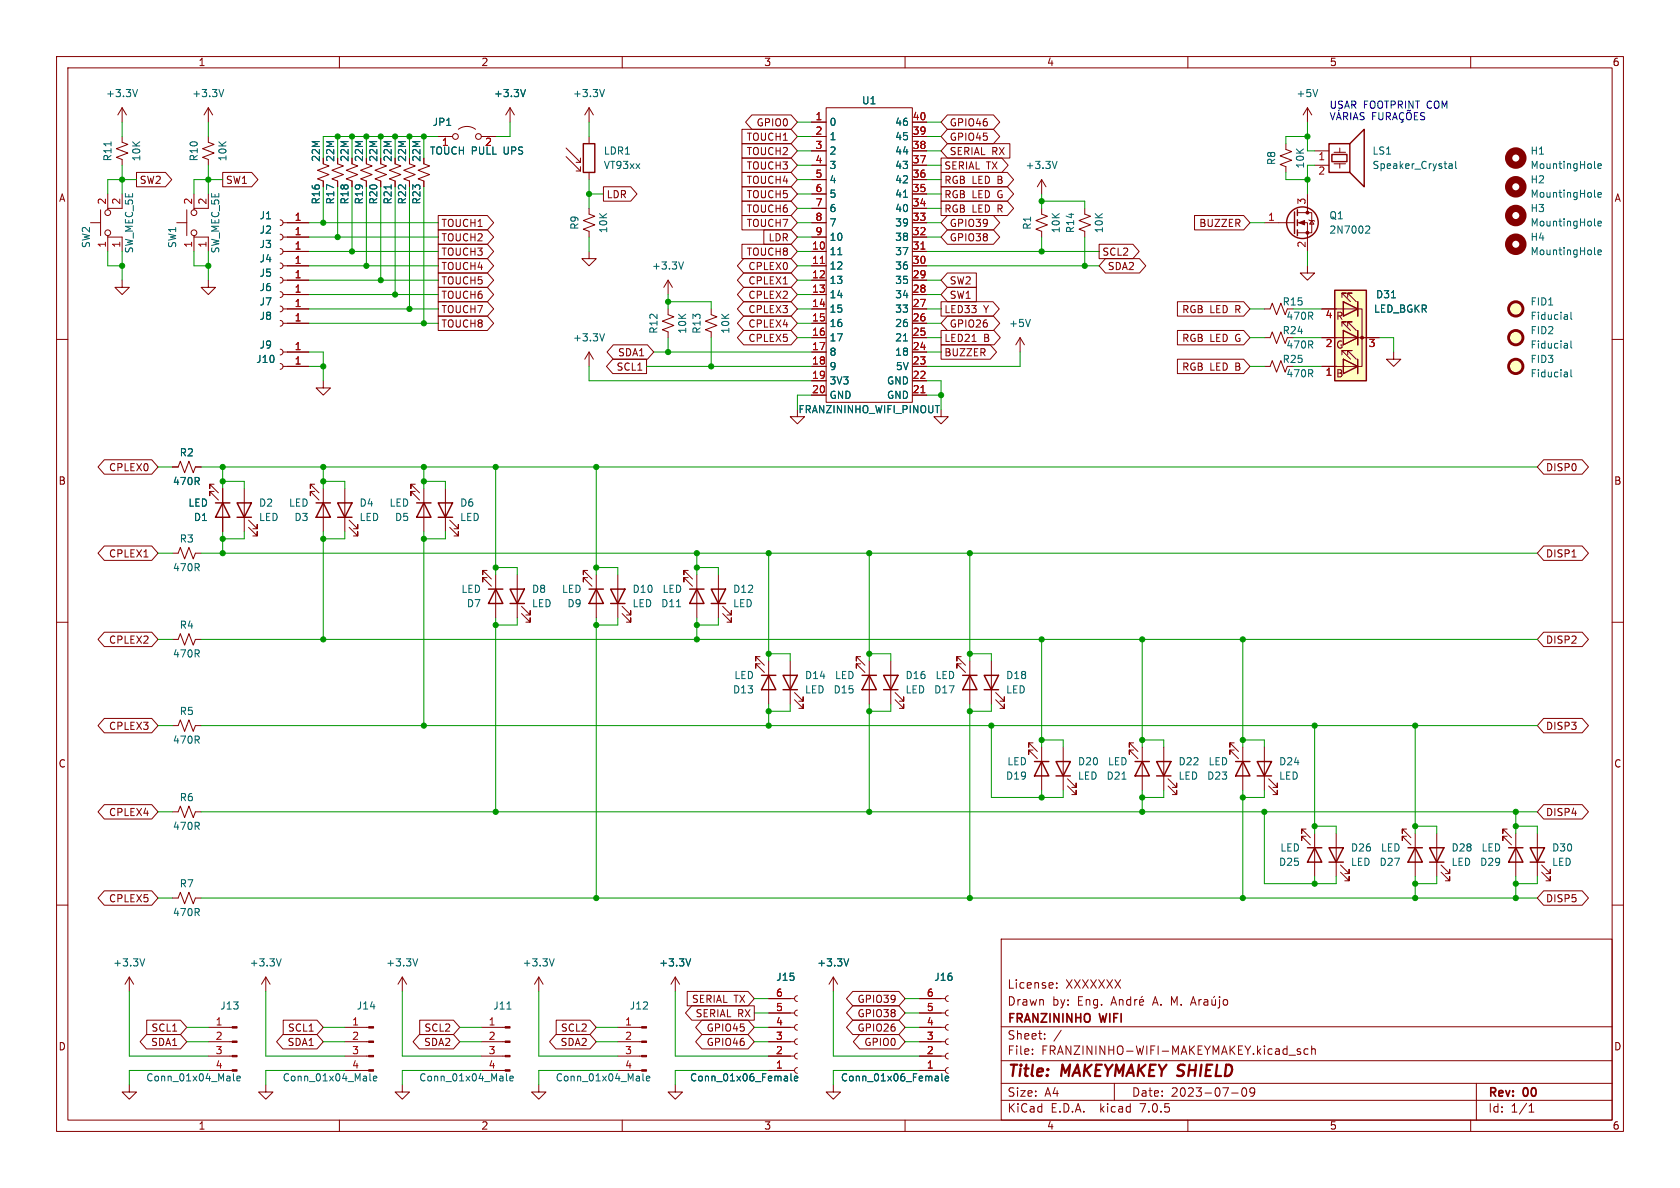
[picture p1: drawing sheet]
<svg xmlns="http://www.w3.org/2000/svg" width="297mm" height="210mm" viewBox="0 0 297 210" stroke-linecap="round" stroke-linejoin="round" font-family="sans-serif">
<g fill="none" stroke="#840000" stroke-width=".18">
<path d="M10 10h277v190h-277zM12 12h273v186h-273zM21.6 19.1l-.8 1.2M21.6 19.1v2.5M21.6 19.1l.8 1.2M36.8 19.1v2.5M36.8 19.1l-.7 1.2M36.8 19.1l.8 1.2M60 10v2M90.2 19.1l-.8 1.2M90.2 19.1v2.5M90.2 19.1l.7 1.2"/>
<path d="M104.1 19.1v2.5M104.1 19.1l-.7 1.2M104.1 19.1l.8 1.2M110 10v2M146 19.1h15.3v52h-15.3zM160 10v2M210 10v2M231.1 19.1l-.7 1.2M231.1 19.1v2.5M231.1 19.1l.8 1.2M260 10v2M16 39.4h1.8"/>
<path d="M17.8 37.1v4.6M19 34.3v2.5M21.6 24.1v1l1 .4-2 .8 2 .8-2 .7 1 .4v1M21.6 34.3v2.5h-2.6v.3M24.1 30.5h5.2l1.1 1.3-1.1 1.2h-5.2zM31.2 39.4h1.8M33 37.1v4.6M34.3 34.3v2.5M36.8 34.3v2.5h-2.5v.3M36.8 24.1v1l1 .4-2 .8 2 .8-2 .7 1 .4v1M39.4 30.5h5.1l1.1 1.3-1.1 1.2h-5.1zM49.5 38.9l.4 .1 .1 .4-.1 .3-.4 .2"/>
<path d="M50 39.4h4.6M57.1 29l1.1 .3-2.1 .8 2.1 .8-2.1 .7 1 .4v1M59.7 29l1 .3-2 .8 2 .8-2 .7 1 .4v1M62.2 29l1 .3-2 .8 2 .8-2 .7 1 .4v1M64.8 29l1 .3-2 .8 2 .8-2 .7 1 .4v1M67.3 29l1 .3-2 .8 2 .8-2 .7 1 .4v1M69.8 29l1.1 .3-2.1 .8 2.1 .8-2.1 .7 1 .4v1M72.4 29l1 .3-2 .8 2 .8-2 .7 1 .4v1M74.9 29l1 .3-2 .8 2 .8-2 .7 1 .4v1M77.5 38.1h8.7l1.1 1.3-1.1 1.2h-8.7zM77.5 24.1h2.5M81 22.9a2.54 2.54 0 0 1 3.1 0"/>
<path d="M85.1 24.1h2.5M100.1 27.7l2.5 2.5M100.1 26.2l2.5 2.5M101.9 30.2h.7M101.9 28.7h.7M102.6 27.9v.8M102.6 29.5v.7M104.1 36.8v1l1.1 .4-2.1 .8 2.1 .8-2.1 .7 1 .4v1M104.1 24.1v1.3M104.1 30.5v1.3M106.7 33h4.8l1.1 1.3-1.1 1.3h-4.8zM131.2 35.6h8.7l1.1 1.2-1.1 1.3h-8.7z"/>
<path d="M131.2 38.1h8.7l1.1 1.3-1.1 1.2h-8.7zM131.2 33h8.7l1.1 1.3-1.1 1.3h-8.7zM131.2 30.5h8.7l1.1 1.3-1.1 1.2h-8.7zM131.2 22.9h8.7l1.1 1.2-1.1 1.3h-8.7zM131.2 27.9h8.7l1.1 1.3-1.1 1.3h-8.7zM131.2 25.4h8.7l1.1 1.3-1.1 1.2h-8.7zM132.9 20.3h7l1.1 1.3-1.1 1.3h-7l-1.1-1.3zM143.5 39.4h2.5M143.5 26.7h2.5M143.5 29.2h2.5M143.5 24.1h2.5M143.5 21.6h2.5"/>
<path d="M143.5 36.8h2.5M143.5 34.3h2.5M143.5 31.8h2.5M161.3 39.4h2.5M161.3 26.7h2.5M161.3 29.2h2.5M161.3 24.1h2.5M161.3 21.6h2.5M161.3 36.8h2.5M161.3 34.3h2.5M161.3 31.8h2.5M166.4 27.9h10.7l1.1 1.3-1.1 1.3h-10.7z"/>
<path d="M166.4 30.5h11.7l1.1 1.3-1.1 1.2h-11.7zM166.4 33h11.7l1.1 1.3-1.1 1.3h-11.7zM166.4 35.6h11.7l1.1 1.2-1.1 1.3h-11.7zM167.5 38.1h8.1l1.1 1.3-1.1 1.2h-8.1l-1.1-1.2zM167.5 20.3h8.1l1.1 1.3-1.1 1.3h-8.1l-1.1-1.3zM167.5 22.9h8.1l1.1 1.2-1.1 1.3h-8.1l-1.1-1.3zM167.5 25.4h11v2.5h-11l-1.1-1.2zM184.1 36.8v1l1.1 .4-2.1 .8 2.1 .8-2.1 .7 1 .4v1M184.1 31.8v2.5M184.1 31.8l-.7 1.2M184.1 31.8l.8 1.2M191.8 36.8v1l1 .4-2 .8 2 .8-2 .7 1 .4v1"/>
<path d="M211.2 38.1h8.7l1.1 1.3-1.1 1.2h-8.7zM223.5 39.4h5.4M227.3 25.4v1l1 .4-2 .8 2 .7-2 .8 1 .4v1M229.4 39.4h1.7v5.1M229.4 37.6h2.5v3.5h-2.5M231.1 34.3v3.3M231.4 38.9l.1 .1h.8l.1 .1M231.9 39l.4 .6h-.8zM232.4 26.7h2.5M232.4 29.2h2.5M235.8 29h2.1M235.8 26.9h2.1"/>
<path d="M236.9 26.2v.7M236.9 29v.7M10 60h2M19 41.7v.2h2.6v2.6M19 41.9v2.6M21.6 49.5v1.3h1.3l-1.3 1.3-1.3-1.3h1.3M34.3 41.7v.2h2.5v2.6M34.3 41.9v2.6M36.8 49.5v1.3h1.3l-1.3 1.3-1.2-1.3h1.2M49.5 43.9l.4 .2 .1 .4-.1 .3-.4 .2M49.5 56.6l.4 .2 .1 .4-.1 .3-.4 .2M49.5 46.5l.4 .1 .1 .4-.1 .4-.4 .1"/>
<path d="M49.5 49l.4 .2 .1 .3-.1 .4-.4 .1M49.5 41.4l.4 .2 .1 .3-.1 .4-.4 .1M49.5 54.1l.4 .2 .1 .3-.1 .4-.4 .1M49.5 51.6l.4 .1 .1 .4-.1 .3-.4 .2M50 44.5h4.6M50 57.2h4.6M50 47h4.6M50 49.5h4.6M50 54.6h4.6M50 52.1h4.6M50 41.9h4.6M77.5 43.2h8.7l1.1 1.3-1.1 1.2h-8.7z"/>
<path d="M77.5 50.8h8.7l1.1 1.3-1.1 1.2h-8.7zM77.5 55.9h8.7l1.1 1.3-1.1 1.2h-8.7zM77.5 45.7h8.7l1.1 1.3-1.1 1.3h-8.7zM77.5 53.3h8.7l1.1 1.3-1.1 1.3h-8.7zM77.5 48.3h8.7l1.1 1.2-1.1 1.3h-8.7zM77.5 40.6h8.7l1.1 1.3-1.1 1.3h-8.7zM104.1 44.5v1.2h1.3l-1.3 1.3-1.2-1.3h1.2M118.1 54.6v1l1 .4-2 .8 2 .7-2 .8 1 .4v1M118.1 49.5v2.6M118.1 49.5l-.8 1.3M118.1 49.5l.8 1.3M125.7 54.6v1l1 .4-2 .8 2 .7-2 .8 1 .4v1"/>
<path d="M131.2 43.2h8.7l1.1 1.3-1.1 1.2h-8.7zM131.5 58.4h8.4l1.1 1.3-1.1 1.3h-8.4l-1.1-1.3zM131.5 55.9h8.4l1.1 1.3-1.1 1.2h-8.4l-1.1-1.2zM131.5 50.8h8.4l1.1 1.3-1.1 1.2h-8.4l-1.1-1.2zM131.5 48.3h8.4l1.1 1.2-1.1 1.3h-8.4l-1.1-1.3zM131.5 45.7h8.4l1.1 1.3-1.1 1.3h-8.4l-1.1-1.3zM131.5 53.3h8.4l1.1 1.3-1.1 1.3h-8.4l-1.1-1.3zM135 40.6h4.9l1.1 1.3-1.1 1.3h-4.9zM143.5 44.5h2.5M143.5 57.2h2.5M143.5 47h2.5M143.5 49.5h2.5"/>
<path d="M143.5 59.7h2.5M143.5 54.6h2.5M143.5 52.1h2.5M143.5 41.9h2.5M161.3 44.5h2.5M161.3 57.2h2.5M161.3 47h2.5M161.3 49.5h2.5M161.3 59.7h2.5M161.3 54.6h2.5M161.3 52.1h2.5M161.3 41.9h2.5"/>
<path d="M166.4 53.3h9.1l1.2 1.3-1.2 1.3h-9.1zM166.4 58.4h9.3l1.1 1.3-1.1 1.3h-9.3zM167.5 40.6h8.1l1.1 1.3-1.1 1.3h-8.1l-1.1-1.3zM167.5 48.3h5.1v2.5h-5.1l-1.1-1.3zM167.5 55.9h8.1l1.1 1.3-1.1 1.2h-8.1l-1.1-1.2zM167.5 50.8h5.1v2.5h-5.1l-1.1-1.2zM180.3 59.7l-.7 1.3M180.3 59.7v2.5M180.3 59.7l.8 1.3M194.3 43.2h6l1.1 1.3-1.1 1.2h-6zM195.4 45.7h6.1l1.1 1.3-1.1 1.3h-6.1l-1.1-1.3zM208.2 53.3h11.7l1.1 1.3-1.1 1.3h-11.7z"/>
<path d="M208.2 58.4h11.7l1.1 1.3-1.1 1.3h-11.7zM223.5 59.7h1l.4-1 .8 2 .7-2 .8 2 .4-1M223.5 54.6h1l.4-1 .8 2 .7-2 .8 2 .4-1M231.1 47v1.3h1.3l-1.3 1.2-1.2-1.2h1.2M233.7 54.6h7.1v10.2h-1M233.7 59.7h10.1M237.2 57.7v-.8h.8h-.8l1.6 1.5M237.2 52.6v-.8h.8h-.8l1.6 1.5M237.5 58.4v2.6zM237.5 58.4h.1M237.5 53.3v2.6zM237.5 53.3h.1"/>
<path d="M238.3 57.7v-.8h.7h-.7l1.5 1.5M238.3 52.6v-.8h.7h-.7l1.5 1.5M240 58.4v2.6M240 53.3v2.6M285 60h2M49.5 64.3l.4 .1 .1 .4-.1 .3-.4 .2M49.5 61.7l.4 .2 .1 .3-.1 .4-.4 .1M50 64.8h4.6M50 62.2h4.6M57.1 67.3v1.3h1.3l-1.3 1.3-1.2-1.3h1.2M104.1 62.2l-.7 1.3M104.1 62.2v2.6"/>
<path d="M104.1 62.2l.8 1.3M108.3 63.5h6v2.5h-6l-1.1-1.2zM108.4 61h6.1l1.1 1.2-1.1 1.3h-6.1l-1.1-1.3zM141 72.4v1.3h1.2l-1.2 1.2-1.3-1.2h1.3M143.5 64.8h2.5M143.5 62.2h2.5M143.5 67.3h2.5M143.5 69.9h2.5M161.3 64.8h2.5M161.3 62.2h2.5M161.3 67.3h2.5M161.3 69.9h2.5"/>
<path d="M166.4 72.4v1.3h1.2l-1.2 1.2-1.3-1.2h1.3M166.4 61h8.7l1.1 1.2-1.1 1.3h-8.7zM171.8 60.4h.8M208.2 63.5h11.7l1.1 1.3-1.1 1.2h-11.7zM223.5 64.8h1l.4-1 .8 2 .7-2 .8 2 .4-1M233.7 64.8h6.3M237.2 62.7v-.7h.8h-.8l1.6 1.5M238.3 62.7v-.7h.7h-.7l1.5 1.5M246.4 62.2v1.3h1.2l-1.2 1.3-1.3-1.3h1.3M18.4 81.3h8.4l1.1 1.3-1.1 1.2h-8.4l-1.1-1.2zM18.4 96.5h8.4l1.1 1.3-1.1 1.3h-8.4l-1.1-1.3zM30.5 82.6h1l.4-1.1 .7 2.1 .8-2.1 .8 2.1 .3-1h1.1"/>
<path d="M30.5 97.8h1l.4-1 .7 2 .8-2 .8 2 .3-1h1.1M37.8 85.6h-.7v.8v-.8l1.5 1.5M37.8 86.9h-.7v.7v-.7l1.5 1.5M39.4 86.4v7.6M43.2 86.4v7.6M43.9 93.2l1.6 1.5v-.7v.7h-.8M43.9 91.9l1.6 1.6v-.8v.8h-.8M55.6 85.6h-.7v.8v-.8l1.5 1.5M55.6 86.9h-.7v.7v-.7l1.5 1.5M57.1 86.4v7.6M61 86.4v7.6M61.7 93.2l1.5 1.5v-.7v.7h-.7"/>
<path d="M61.7 91.9l1.5 1.6v-.8v.8h-.7M73.4 85.6h-.8v.8v-.8l1.6 1.5M73.4 86.9h-.8v.7v-.7l1.6 1.5M74.9 86.4v7.6M78.7 86.4v7.6M79.5 93.2l1.5 1.5v-.7v.7h-.7M79.5 91.9l1.5 1.6v-.8v.8h-.7M272.9 96.5h6.8l1.1 1.3-1.1 1.3h-6.8l-1.1-1.3zM272.9 81.3h6.8l1.1 1.3-1.1 1.2h-6.8l-1.1-1.2zM277.9 98.5h.7M10 110h2M18.4 111.8h8.4l1.1 1.2-1.1 1.3h-8.4l-1.1-1.3z"/>
<path d="M30.5 113h1l.4-1 .7 2 .8-2 .8 2 .3-1h1.1M86.1 100.8h-.8v.8v-.8l1.6 1.6M86.1 102.1h-.8v.8v-.8l1.6 1.5M87.6 101.6v7.6M91.4 101.6v7.6M92.2 108.5l1.5 1.5v-.8v.8h-.7M92.2 107.2l1.5 1.5v-.7v.7h-.7M103.9 100.8h-.8v.8v-.8l1.5 1.6M103.9 102.1h-.8v.8v-.8l1.5 1.5M105.4 101.6v7.6M109.2 101.6v7.6M110 108.5l1.5 1.5v-.8v.8h-.8"/>
<path d="M110 107.2l1.5 1.5v-.7v.7h-.8M121.7 100.8h-.8v.8v-.8l1.5 1.6M121.7 102.1h-.8v.8v-.8l1.5 1.5M123.2 101.6v7.6M127 101.6v7.6M127.8 108.5l1.5 1.5v-.8v.8h-.8M127.8 107.2l1.5 1.5v-.7v.7h-.8M134.4 116.1h-.8v.7v-.7l1.5 1.5M134.4 117.3h-.8v.8v-.8l1.5 1.6M135.9 116.8v7.7M139.7 116.8v7.7M152.1 116.1h-.7v.7v-.7l1.5 1.5"/>
<path d="M152.1 117.3h-.7v.8v-.8l1.5 1.6M153.7 116.8v7.7M157.5 116.8v7.7M169.9 116.1h-.7v.7v-.7l1.5 1.5M169.9 117.3h-.7v.8v-.8l1.5 1.6M171.4 116.8v7.7M175.3 116.8v7.7M272.9 111.8h6.8l1.1 1.2-1.1 1.3h-6.8l-1.1-1.3zM285 110h2M18.4 127h8.4l1.1 1.3-1.1 1.2h-8.4l-1.1-1.2zM30.5 128.3h1l.4-1 .7 2 .8-2 .8 2 .3-1h1.1M140.5 123.7l1.5 1.5v-.7v.7h-.8"/>
<path d="M140.5 122.4l1.5 1.6v-.8v.8h-.8M158.2 123.7l1.6 1.5v-.7v.7h-.8M158.2 122.4l1.6 1.6v-.8v.8h-.8M176 123.7l1.5 1.5v-.7v.7h-.7M176 122.4l1.5 1.6v-.8v.8h-.7M182.6 131.3h-.7v.8v-.8l1.5 1.5M182.6 132.6h-.7v.8v-.8l1.5 1.5M184.1 132.1v7.6M188 132.1v7.6M188.7 138.9l1.5 1.6v-.8v.8h-.7M188.7 137.7l1.5 1.5v-.8v.8h-.7M200.4 131.3h-.8v.8v-.8l1.6 1.5"/>
<path d="M200.4 132.6h-.8v.8v-.8l1.6 1.5M201.9 132.1v7.6M205.7 132.1v7.6M206.5 138.9l1.5 1.6v-.8v.8h-.7M206.5 137.7l1.5 1.5v-.8v.8h-.7M218.2 131.3h-.8v.8v-.8l1.5 1.5M218.2 132.6h-.8v.8v-.8l1.5 1.5M219.7 132.1v7.6M223.5 132.1v7.6M224.3 138.9l1.5 1.6v-.8v.8h-.8M224.3 137.7l1.5 1.5v-.8v.8h-.8M272.9 127h6.8l1.1 1.3-1.1 1.2h-6.8l-1.1-1.2z"/>
<path d="M10 160h2M18.4 157.5h8.4l1.1 1.3-1.1 1.2h-8.4l-1.1-1.2zM18.4 142.2h8.4l1.1 1.3-1.1 1.3h-8.4l-1.1-1.3zM30.5 158.8h1l.4-1.1 .7 2.1 .8-2.1 .8 2.1 .3-1h1.1M30.5 143.5h1l.4-1 .7 2 .8-2 .8 2 .3-1h1.1M230.9 146.6h-.8v.7v-.7l1.5 1.5M230.9 147.8h-.8v.8v-.8l1.5 1.6M232.4 147.3v7.6M236.2 147.3v7.6M237 154.2l1.5 1.5v-.8v.8h-.8M237 152.9l1.5 1.5v-.7v.7h-.8M248.7 146.6h-.8v.7v-.7l1.5 1.5"/>
<path d="M248.7 147.8h-.8v.8v-.8l1.5 1.6M250.2 147.3v7.6M254 147.3v7.6M254.8 154.2l1.5 1.5v-.8v.8h-.8M254.8 152.9l1.5 1.5v-.7v.7h-.8M266.4 146.6h-.7v.7v-.7l1.5 1.5M266.4 147.8h-.7v.8v-.8l1.5 1.6M268 147.3v7.6M271.8 147.3v7.6M272.5 154.2l1.6 1.5v-.8v.8h-.8M272.5 152.9l1.6 1.5v-.7v.7h-.8M272.9 157.5h6.8l1.1 1.3-1.1 1.2h-6.8l-1.1-1.2z"/>
<path d="M272.9 142.2h6.8l1.1 1.3-1.1 1.3h-6.8l-1.1-1.3zM285 160h2M22.9 172.7l-.8 1.3M22.9 172.7v2.6M22.9 172.7l.7 1.3M47 172.7l-.8 1.3M47 172.7v2.6M47 172.7l.8 1.3M71.1 172.7l-.7 1.3M71.1 172.7v2.6M71.1 172.7l.8 1.3M95.2 172.7l-.7 1.3"/>
<path d="M95.2 172.7v2.6M95.2 172.7l.8 1.3M119.4 172.7l-.8 1.3M119.4 172.7v2.6M119.4 172.7l.7 1.3M121.5 175.3h10.7l1.1 1.2-1.1 1.3h-10.7zM122.3 177.8h11v2.5h-11l-1.1-1.2zM135.9 176.5h4.6M135.9 179.1h4.6M141 176l-.4 .2-.1 .3 .1 .4 .4 .1M141 178.6l-.4 .1-.1 .4 .1 .3 .4 .2M147.3 172.7l-.7 1.3"/>
<path d="M147.3 172.7v2.6M147.3 172.7l.8 1.3M150.8 175.3h8.1l1.1 1.2-1.1 1.3h-8.1l-1.2-1.3zM150.8 177.8h8.1l1.1 1.3-1.1 1.2h-8.1l-1.2-1.2zM162.6 176.5h4.5M162.6 179.1h4.5M167.6 176l-.3 .2-.2 .3 .2 .4 .3 .1M167.6 178.6l-.3 .1-.2 .4 .2 .3 .3 .2M177 166h108v32h-108zM186.8 174.6v.1M186.8 173.8v.1M196.4 177.7l.5-1.5 .5 1.5"/>
<path d="M196.5 177.3h.7M197.9 176.7v1M197.9 176.8l.2-.1 .4 .1v.9M199.9 176.8l-.4-.1-.3 .3v.4l.1 .2h.6M199.9 176.2v1.5M200.6 176.7v1M201 176.7l-.3 .1-.1 .2M201.5 177.2l.7-.1-.1-.3-.4-.1-.2 .2v.7h.6M202 176.1l-.3 .2M207.1 177.7v-1.5l.5 1.1 .5-1.1v1.5M208.8 177.6v.1M210.5 177.7l.5-1.5 .5 1.5"/>
<path d="M210.6 177.3h.7M212 176.7v1M212.4 176.7l-.3 .1-.1 .2M212.9 176.8h.6v.9M213.5 177.1h-.5a.29 .29 0 0 0-.2 .3 .29 .29 0 0 0 .2 .3l.5-.1M214.2 176.7l.1 .9 .4 .1 .2-.1M214.7 176.1l-.2 .2M214.9 176.7v1M215.6 176.2v.1M215.6 176.7v1.3l-.3 .2M216.3 176.8l.2-.1 .5 .1v.6l-.1 .2-.4 .1-.2-.1zM22.9 191.8v1.2h1.2l-1.2 1.3-1.3-1.3h1.3"/>
<path d="M25.9 182.9h6l1.1 1.3-1.1 1.2h-6l-1.1-1.2zM25.9 180.3h6l1.1 1.3-1.1 1.3h-6zM36.8 181.6h4.2M36.8 184.2h4.2M36.8 186.7h4.2M36.8 189.2h4.2M47 191.8v1.2h1.3l-1.3 1.3-1.3-1.3h1.3M50 182.9h6l1.1 1.3-1.1 1.2h-6l-1.1-1.2zM50.1 180.3h5.9l1.1 1.3-1.1 1.3h-5.9zM60 198v2M61 181.6h4.2M61 184.2h4.2"/>
<path d="M61 186.7h4.2M61 189.2h4.2M71.1 191.8v1.2h1.3l-1.3 1.3-1.3-1.3h1.3M74.1 182.9h6.1l1.1 1.3-1.1 1.2h-6.1l-1.1-1.2zM74.2 180.3h6l1.1 1.3-1.1 1.3h-6zM85.1 181.6h4.2M85.1 184.2h4.2M85.1 186.7h4.2M85.1 189.2h4.2M95.2 191.8v1.2h1.3l-1.3 1.3-1.2-1.3h1.2M98.3 182.9h6l1.1 1.3-1.1 1.2h-6l-1.1-1.2zM98.3 180.3h6l1.1 1.3-1.1 1.3h-6z"/>
<path d="M109.2 181.6h4.2M109.2 184.2h4.2M109.2 186.7h4.2M109.2 189.2h4.2M110 198v2M119.4 191.8v1.2h1.2l-1.2 1.3-1.3-1.3h1.3M124.1 182.9h8.1l1.1 1.3-1.1 1.2h-8.1l-1.1-1.2zM124.1 180.3h8.1l1.1 1.3-1.1 1.3h-8.1l-1.1-1.3zM135.9 181.6h4.6M135.9 184.2h4.6M135.9 186.7h4.6M135.9 189.2h4.6"/>
<path d="M141 181.1l-.4 .1-.1 .4 .1 .4 .4 .1M141 183.6l-.4 .2-.1 .3 .1 .4 .4 .2M141 186.2l-.4 .1-.1 .4 .1 .3 .4 .2M141 188.7l-.4 .2-.1 .3 .1 .4 .4 .1M147.3 191.8v1.2h1.3l-1.3 1.3-1.3-1.3h1.3M150.8 180.3h8.1l1.1 1.3-1.1 1.3h-8.1l-1.2-1.3zM152 182.9h6.9l1.1 1.3-1.1 1.2h-6.9l-1.1-1.2zM160 198v2M162.6 181.6h4.5M162.6 184.2h4.5M162.6 186.7h4.5M162.6 189.2h4.5"/>
<path d="M167.6 181.1l-.3 .1-.2 .4 .2 .4 .3 .1M167.6 183.6l-.3 .2-.2 .3 .2 .4 .3 .2M167.6 186.2l-.3 .1-.2 .4 .2 .3 .3 .2M167.6 188.7l-.3 .2-.2 .3 .2 .4 .3 .1M177 194.5h108M177 191.5h108M177 187.5h108M177 181.5h108M182.5 186.3v.1M182.5 185.5v.1M184.7 183.6v.1M184.7 182.8v.1"/>
<path d="M187.6 182.1l-1.3 2M197 191.5v3M210 198v2M217.7 193.2h1.2M219.7 192.4l.2-.1a.81 .81 0 0 1 .6 .6 .81 .81 0 0 1-.3 .8l-.2 .1a.81 .81 0 0 1-.3-1.4zM221.8 192.9l-.3 .3h-.3l-.2-.3 .1-.5 .4-.1 .2 .1a.99 .99 0 0 1-.3 1.4h-.3M229.9 185.5l-.4-.1-.2 .2 .1 .2 .5 .2v.3h-.6M231.2 185.5l-.4-.1-.3 .3v.4l.2 .2h.5M231.9 185.5l.2-.1 .4 .1v.9M231.9 184.9v1.5M260 198v2M261 191.5v6.5"/>
<path d="M270.3 196.6h.9M270.3 195.5l.4-.4v1.5"/>
<circle cx="19" cy="37.6" r=".51"/>
<circle cx="34.3" cy="37.6" r=".51"/>
<circle cx="80.5" cy="24.1" r=".51"/>
<circle cx="84.6" cy="24.1" r=".51"/>
<circle cx="19" cy="41.1" r=".51"/>
<circle cx="34.3" cy="41.1" r=".51"/>
</g>
<g fill="#ffffc2" stroke="#ffffc2" stroke-width=".18">
<path d="M236 51.3h5.6v16h-5.6z"/>
<circle cx="268" cy="59.7" r="1.27"/>
<circle cx="268" cy="64.8" r="1.27"/>
<circle cx="268" cy="54.6" r="1.27"/>
</g>
<g fill="#840000" stroke="#840000" stroke-width=".18">
<path d="M113.4 189.1h.9v.3h-.9z"/>
<path d="M113.4 186.6h.9v.2h-.9z"/>
<path d="M113.4 184h.9v.3h-.9z"/>
<path d="M113.4 181.5h.9v.2h-.9z"/>
<path d="M41 189.1h.9v.3h-.9z"/>
<path d="M41 186.6h.9v.2h-.9z"/>
<path d="M41 184h.9v.3h-.9z"/>
<path d="M41 181.5h.9v.2h-.9z"/>
<path d="M229.6 39.4l1-.4v.8z"/>
<path d="M89.3 189.1h.9v.3h-.9z"/>
<path d="M89.3 186.6h.9v.2h-.9z"/>
<path d="M89.3 184h.9v.3h-.9z"/>
<path d="M89.3 181.5h.9v.2h-.9z"/>
<path d="M65.2 189.1h.8v.3h-.8z"/>
<path d="M65.2 186.6h.8v.2h-.8z"/>
<path d="M65.2 184h.8v.3h-.8z"/>
<path d="M65.2 181.5h.8v.2h-.8z"/>
<circle cx="240.8" cy="59.7" r=".25"/>
<circle cx="231.1" cy="41.1" r=".25"/>
<circle cx="231.1" cy="37.6" r=".25"/>
</g>
<g fill="none" stroke="#840000" stroke-width=".25">
<path d="M103.1 25.4h2.1v5.1h-2.1zM228.9 37.5v3.8M229.4 37.1v1M229.4 38.9v1M234.9 25.4h3.7v5.1h-3.7zM235.5 27.3h2.6v1.3h-2.6zM238.6 25.4l2.6-2.5v10.1l-2.6-2.5M229.4 40.6v1.1M236 51.3h5.6v16h-5.6zM237.5 58.4l2.5 1.3-2.5 1.3zM237.5 53.3l2.5 1.3-2.5 1.3zM240 53.3v2.6"/>
<path d="M240 58.4v2.6M237.5 63.5l2.5 1.3-2.5 1.2zM240 63.5v2.5M38.1 88.9h2.5M39.4 88.9l1.2 2.5h-2.5zM41.9 88.9h2.5l-1.2 2.5zM41.9 91.4h2.5M55.9 88.9h2.5M57.1 88.9l1.3 2.5h-2.5zM59.7 88.9h2.5l-1.2 2.5zM59.7 91.4h2.5M73.7 88.9h2.5"/>
<path d="M74.9 88.9l1.3 2.5h-2.5zM77.5 88.9h2.5l-1.3 2.5zM77.5 91.4h2.5M86.4 104.1h2.5M87.6 104.1l1.3 2.6h-2.5zM90.2 104.1h2.5l-1.3 2.6zM90.2 106.7h2.5M104.1 104.1h2.6M105.4 104.1l1.3 2.6h-2.6zM107.9 104.1h2.6l-1.3 2.6zM107.9 106.7h2.6M121.9 104.1h2.6"/>
<path d="M123.2 104.1l1.3 2.6h-2.6zM125.7 104.1h2.6l-1.3 2.6zM125.7 106.7h2.6M134.6 119.4h2.6M135.9 119.4l1.3 2.5h-2.6zM138.4 119.4h2.6l-1.3 2.5zM152.4 119.4h2.5M153.7 119.4l1.2 2.5h-2.5zM156.2 119.4h2.5l-1.2 2.5zM170.2 119.4h2.5M171.4 119.4l1.3 2.5h-2.5zM174 119.4h2.5l-1.2 2.5z"/>
<path d="M138.4 121.9h2.6M156.2 121.9h2.5M174 121.9h2.5M182.9 134.6h2.5M184.1 134.6l1.3 2.6h-2.5zM186.7 134.6h2.5l-1.2 2.6zM186.7 137.2h2.5M200.7 134.6h2.5M201.9 134.6l1.3 2.6h-2.5zM204.5 134.6h2.5l-1.3 2.6zM204.5 137.2h2.5M218.4 134.6h2.6"/>
<path d="M219.7 134.6l1.3 2.6h-2.6zM222.2 134.6h2.6l-1.3 2.6zM222.2 137.2h2.6M231.1 149.9h2.6M232.4 149.9l1.3 2.5h-2.6zM234.9 149.9h2.6l-1.3 2.5zM234.9 152.4h2.6M248.9 149.9h2.6M250.2 149.9l1.3 2.5h-2.6zM252.7 149.9h2.6l-1.3 2.5zM252.7 152.4h2.6M266.7 149.9h2.5"/>
<path d="M268 149.9l1.2 2.5h-2.5zM270.5 149.9h2.5l-1.2 2.5zM270.5 152.4h2.5"/>
<circle cx="230.3" cy="39.4" r="2.79"/>
</g>
<g fill="none" stroke="#006464" stroke-width=".18">
<path d="M24.3 15.8l-.4 1.3M39.6 15.8l-.5 1.3M92.9 15.8l-.4 1.3M106.9 15.8l-.5 1.3M233 15.8l-.5 1.3M186.9 28.5l-.5 1.3M241.6 39.9l.4 .1 .2 .3-.8 .9h.8M256.1 29.6l.2 .2 .4-.1M256.2 29h.5v.8M256.7 29.2l-.4 .1-.2 .2M257.3 28.5v1.1l.2 .2M282 34.8l.1 .1"/>
<path d="M282 29.7l.1 .1M282 39.9h.1M282.5 29.4l.6-.2-.1-.2-.3-.1-.2 .2 .1 .6h.4M282.5 34.4l.6-.1-.1-.2-.3-.1-.2 .2 .1 .6h.4M282.5 39.5l.6-.1-.1-.2-.3-.1-.2 .2 .1 .6h.4M106.9 59l-.5 1.3M120.8 46.3l-.4 1.3M148.1 45h.7M182.2 56.5l-.5 1.2M277.1 55.7v.8M277.1 56.4l-.1 .1M277.1 55.9l-.1 .1"/>
<path d="M277.7 55.2v1.1l.2 .2M282 45h.1M282.5 44.6l.6-.1-.1-.3h-.3l-.2 .2 .1 .6h.4M277.1 60.8v.7M277.1 65.8v.8M277.1 61.5h-.1M277.1 61l-.1 .1M277.1 66.6h-.1M277.1 66.1h-.1M277.7 60.3v1.1l.2 .1M277.7 65.3v1.1l.2 .2M25.6 169.5l-.4 1.3"/>
<path d="M49.7 169.5l-.4 1.3M73.8 169.5l-.4 1.3M89.6 178.4h.8M98 169.5l-.5 1.3M122.1 169.5l-.4 1.3M150 169.5l-.4 1.3M41.3 189.8v1.1l.2 .2M41.9 190.7l.6-.2-.1-.2-.3-.1-.2 .2v.6h.5M65.4 189.8v1.1l.2 .2M66 190.7l.6-.2v-.2l-.4-.1-.2 .2 .1 .6h.5M89.5 189.8v1.1l.2 .2M90.1 190.7l.6-.2v-.2l-.4-.1-.2 .2 .1 .6h.5"/>
<path d="M113.7 189.8v1.1l.1 .2M114.3 190.7l.6-.2-.1-.2-.3-.1-.2 .2v.6h.5M139.8 189.8v1.1l.2 .2M140.4 190.7l.6-.2v-.2l-.4-.1-.2 .2 .1 .6h.5M166.5 189.8v1.1l.2 .2M167.1 190.7l.6-.2v-.2l-.4-.1-.2 .2 .1 .6h.5"/>
</g>
<g fill="none" stroke="#840000" stroke-width=".51">
<circle cx="268" cy="59.7" r="1.27"/>
<circle cx="268" cy="54.6" r="1.27"/>
<circle cx="268" cy="64.8" r="1.27"/>
</g>
<g fill="none" stroke="#840000" stroke-width="1.3">
<circle cx="268" cy="38.1" r="1.27"/>
<circle cx="268" cy="33" r="1.27"/>
<circle cx="268" cy="27.9" r="1.27"/>
<circle cx="268" cy="43.2" r="1.27"/>
</g>
<path d="M145 46.6h.7M162.8 44h.7M162.8 69.4h.7" fill="none" stroke="#a90000" stroke-width=".18"/>
<g fill="none" stroke="#0000c2" stroke-width=".18">
<path d="M235.2 19.9l.4 1.3 .4-1.3M237.5 19.9v1.3M238 19.9l.3 .2-.1 .4-.7 .1M238.8 19.9v1.3M240.7 19.9l-.3 .4 .2 .2 .4 .1 .2 .3-.3 .3-.5-.1M241 19.9l.2 .1M242.7 19.9v1.3M243.8 19.9v1l.2 .3h.2l.3-.3v-1M245.1 19.9v1.3M245.6 19.9l.2 .2v.4l-.7 .1M247.8 19.9a.66 .66 0 0 0-.4 .7 .66 .66 0 0 0 .5 .6l.3-.1M247.9 19.9l.3 .1"/>
<path d="M249 19.9l-.2 .1a.81 .81 0 0 0 .2 1.2 .43 .43 0 0 0 .5-.4l-.1-.7-.2-.2M250 19.9v1.3h.7M251.4 19.9l-.3 .4 .2 .2 .4 .1 .2 .3-.3 .3-.5-.1M251.7 19.9l.2 .1M236.3 21.2l.4-1.3 .4 1.3M236.4 20.8h.6M237.8 20.6l.5 .6M239.2 21.2l.4-1.3 .5 1.3M239.3 20.8h.6M242.7 20.5h.4M245.4 20.6l.4 .6M246.2 21.2l.4-1.3 .4 1.3"/>
<path d="M246.3 20.8h.6M247.9 21.2l.2 .2-.1 .1-.3 .1M250 20.5h.5"/>
</g>
<g fill="none" stroke="#009600" stroke-width=".18">
<path d="M21.6 21.6v2.5M21.6 29.2v5.1M24.1 31.8h-5.1v2.5M36.8 21.6v2.5M36.8 29.2v5.1M39.4 31.8h-5.1v2.5M54.6 39.4h22.9M57.1 33v6.4M59.7 24.1v3.8M59.7 33v8.9M62.2 24.1v3.8M62.2 33v11.5"/>
<path d="M64.8 24.1v3.8M64.8 33v14M67.3 24.1v3.8M67.3 33v16.5M69.8 24.1v3.8M69.8 33v19.1M72.4 24.1v3.8M72.4 33v21.6M74.9 24.1v3.8M74.9 33v24.2M77.5 24.1h-20.4v3.8M90.2 21.6v2.5h-2.6"/>
<path d="M104.1 21.6v2.5M104.1 31.8v5M104.1 34.3h2.6M141 34.3h2.5M141 31.8h2.5M141 36.8h2.5M141 26.7h2.5M141 39.4h2.5M141 24.1h2.5M141 29.2h2.5M141 21.6h2.5M163.8 34.3h2.6"/>
<path d="M163.8 31.8h2.6M163.8 36.8h2.6M163.8 26.7h2.6M163.8 39.4h2.6M163.8 24.1h2.6M163.8 29.2h2.6M163.8 21.6h2.6M184.1 35.6h7.7v1.2M184.1 34.3v2.5M221 39.4h2.5M227.3 30.5v1.3h3.8M231.1 21.6v5.1h1.3"/>
<path d="M231.1 24.1h-3.8v1.3M232.4 29.2h-1.3v5.1M19 44.5v2.5h2.6M21.6 44.5v5M34.3 44.5v2.5h2.5M36.8 44.5v5M54.6 44.5h22.9M54.6 57.2h22.9M54.6 49.5h22.9M54.6 54.6h22.9M54.6 52.1h22.9M54.6 47h22.9"/>
<path d="M54.6 41.9h22.9M104.1 41.9v2.6M118.1 53.3h7.6v1.3M118.1 52.1v2.5M118.1 59.7v2.5M125.7 59.7v5.1M141 44.5h2.5M141 57.2h2.5M141 49.5h2.5M141 54.6h2.5M141 52.1h2.5M141 47h2.5"/>
<path d="M141 41.9h2.5M141 59.7h2.5M163.8 44.5h30.5M163.8 57.2h2.6M163.8 49.5h2.6M163.8 54.6h2.6M163.8 52.1h2.6M163.8 47h30.5M163.8 41.9h2.6M163.8 59.7h2.6M184.1 41.9v2.6M191.8 41.9v5.1"/>
<path d="M221 54.6h2.5M221 59.7h2.5M228.6 54.6h5.1M228.6 59.7h5.1M231.1 44.5v2.5M243.8 59.7h2.6v2.5M54.6 62.2h2.5v5.1M54.6 64.8h2.5M104.1 64.8v2.5h39.4M114.3 64.8h29.2M115.6 62.2h27.9M143.5 69.9h-2.5v2.5"/>
<path d="M163.8 62.2h2.6M163.8 69.9h2.6M163.8 67.3h2.6v5.1M180.3 62.2v2.6h-16.5M221 64.8h2.5M228.6 64.8h5.1M27.9 97.8h2.6M27.9 82.6h2.6M35.6 97.8h236.2M35.6 82.6h236.2M39.4 82.6v3.8M39.4 94v3.8"/>
<path d="M39.4 85.1h3.8v1.3M43.2 94v1.3h-3.8M57.1 82.6v3.8M57.1 94v19M57.1 85.1h3.9v1.3M61 94v1.3h-3.9M74.9 82.6v3.8M74.9 94v34.3M74.9 85.1h3.8v1.3M78.7 94v1.3h-3.8M87.6 82.6v19M105.4 82.6v19"/>
<path d="M123.2 97.8v3.8M135.9 97.8v19M153.7 97.8v19M171.4 97.8v19M27.9 113h2.6M35.6 113h236.2M87.6 109.2v34.3M87.6 100.3h3.8v1.3M91.4 109.2v1.3h-3.8M105.4 109.2v49.6M105.4 100.3h3.8v1.3M109.2 109.2v1.3h-3.8"/>
<path d="M123.2 109.2v3.8M123.2 100.3h3.8v1.3M127 109.2v1.3h-3.8M135.9 115.6h3.8v1.2M153.7 115.6h3.8v1.2M171.4 115.6h3.9v1.2M184.1 113v19.1M201.9 113v19.1M219.7 113v19.1M27.9 128.3h2.6M35.6 128.3h236.2M135.9 124.5v3.8"/>
<path d="M139.7 124.5v1.2h-3.8M153.7 124.5v19M157.5 124.5v1.2h-3.8M171.4 124.5v34.3M175.3 128.3v12.7h12.7v-1.3M175.3 124.5v1.2h-3.9M184.1 130.8h3.9v1.3M184.1 139.7v1.3M201.9 130.8h3.8v1.3M201.9 139.7v3.8M205.7 139.7v1.3h-3.8M219.7 130.8h3.8v1.3"/>
<path d="M219.7 139.7v19.1M223.5 139.7v1.3h-3.8M232.4 128.3v19M250.2 128.3v19M27.9 158.8h2.6M27.9 143.5h2.6M35.6 158.8h236.2M35.6 143.5h236.2M223.5 143.5v12.7h12.7v-1.3M232.4 154.9v1.3M232.4 146.1h3.8v1.2M250.2 154.9v3.9"/>
<path d="M250.2 146.1h3.8v1.2M254 154.9v1.3h-3.8M268 143.5v3.8M268 154.9v3.9M268 146.1h3.8v1.2M271.8 154.9v1.3h-3.8M22.9 175.3v11.4h13.9M47 175.3v11.4h14M71.1 175.3v11.4h14M95.2 175.3v11.4h14M119.4 175.3v11.4h16.5M133.3 179.1h2.6"/>
<path d="M133.3 176.5h2.6M147.3 175.3v11.4h15.3M160 179.1h2.6M160 176.5h2.6M33 184.2h3.8M33 181.6h3.8M36.8 189.2h-13.9v2.6M57.1 184.2h3.9M57.1 181.6h3.9M61 189.2h-14v2.6M81.3 184.2h3.8M81.3 181.6h3.8"/>
<path d="M85.1 189.2h-14v2.6M105.4 184.2h3.8M105.4 181.6h3.8M109.2 189.2h-14v2.6M133.3 184.2h2.6M133.3 181.6h2.6M135.9 189.2h-16.5v2.6M160 184.2h2.6M160 181.6h2.6M162.6 189.2h-15.3v2.6"/>
</g>
<g fill="#009600" stroke="#009600" stroke-width=".18">
<circle cx="125.7" cy="64.8" r=".46"/>
<circle cx="118.1" cy="53.3" r=".46"/>
<circle cx="67.3" cy="49.5" r=".46"/>
<circle cx="74.9" cy="57.2" r=".46"/>
<circle cx="64.8" cy="47" r=".46"/>
<circle cx="72.4" cy="24.1" r=".46"/>
<circle cx="74.9" cy="24.1" r=".46"/>
<circle cx="118.1" cy="62.2" r=".46"/>
<circle cx="105.4" cy="82.6" r=".46"/>
<circle cx="104.1" cy="34.3" r=".46"/>
<circle cx="62.2" cy="44.5" r=".46"/>
<circle cx="59.7" cy="41.9" r=".46"/>
<circle cx="57.1" cy="39.4" r=".46"/>
<circle cx="72.4" cy="54.6" r=".46"/>
<circle cx="69.8" cy="52.1" r=".46"/>
<circle cx="57.1" cy="64.8" r=".46"/>
<circle cx="36.8" cy="47" r=".46"/>
<circle cx="21.6" cy="31.8" r=".46"/>
<circle cx="21.6" cy="47" r=".46"/>
<circle cx="36.8" cy="31.8" r=".46"/>
<circle cx="67.3" cy="24.1" r=".46"/>
<circle cx="62.2" cy="24.1" r=".46"/>
<circle cx="64.8" cy="24.1" r=".46"/>
<circle cx="69.8" cy="24.1" r=".46"/>
<circle cx="59.7" cy="24.1" r=".46"/>
<circle cx="250.2" cy="128.3" r=".46"/>
<circle cx="232.4" cy="146.1" r=".46"/>
<circle cx="250.2" cy="146.1" r=".46"/>
<circle cx="232.4" cy="128.3" r=".46"/>
<circle cx="201.9" cy="141" r=".46"/>
<circle cx="201.9" cy="130.8" r=".46"/>
<circle cx="219.7" cy="130.8" r=".46"/>
<circle cx="191.8" cy="47" r=".46"/>
<circle cx="231.1" cy="31.8" r=".46"/>
<circle cx="231.1" cy="24.1" r=".46"/>
<circle cx="219.7" cy="158.8" r=".46"/>
<circle cx="201.9" cy="143.5" r=".46"/>
<circle cx="171.4" cy="158.8" r=".46"/>
<circle cx="184.1" cy="141" r=".46"/>
<circle cx="153.7" cy="143.5" r=".46"/>
<circle cx="232.4" cy="156.2" r=".46"/>
<circle cx="223.5" cy="143.5" r=".46"/>
<circle cx="219.7" cy="141" r=".46"/>
<circle cx="166.4" cy="69.9" r=".46"/>
<circle cx="171.4" cy="97.8" r=".46"/>
<circle cx="153.7" cy="115.6" r=".46"/>
<circle cx="153.7" cy="97.8" r=".46"/>
<circle cx="135.9" cy="97.8" r=".46"/>
<circle cx="135.9" cy="115.6" r=".46"/>
<circle cx="135.9" cy="128.3" r=".46"/>
<circle cx="135.9" cy="125.7" r=".46"/>
<circle cx="153.7" cy="125.7" r=".46"/>
<circle cx="250.2" cy="158.8" r=".46"/>
<circle cx="250.2" cy="156.2" r=".46"/>
<circle cx="268" cy="158.8" r=".46"/>
<circle cx="268" cy="156.2" r=".46"/>
<circle cx="268" cy="143.5" r=".46"/>
<circle cx="268" cy="146.1" r=".46"/>
<circle cx="184.1" cy="35.6" r=".46"/>
<circle cx="184.1" cy="44.5" r=".46"/>
<circle cx="219.7" cy="113" r=".46"/>
<circle cx="201.9" cy="113" r=".46"/>
<circle cx="171.4" cy="125.7" r=".46"/>
<circle cx="175.3" cy="128.3" r=".46"/>
<circle cx="171.4" cy="115.6" r=".46"/>
<circle cx="184.1" cy="113" r=".46"/>
<circle cx="184.1" cy="130.8" r=".46"/>
<circle cx="39.4" cy="85.1" r=".46"/>
<circle cx="39.4" cy="82.6" r=".46"/>
<circle cx="57.1" cy="95.3" r=".46"/>
<circle cx="39.4" cy="97.8" r=".46"/>
<circle cx="57.1" cy="85.1" r=".46"/>
<circle cx="57.1" cy="82.6" r=".46"/>
<circle cx="39.4" cy="95.3" r=".46"/>
<circle cx="74.9" cy="128.3" r=".46"/>
<circle cx="87.6" cy="143.5" r=".46"/>
<circle cx="105.4" cy="158.8" r=".46"/>
<circle cx="57.1" cy="113" r=".46"/>
<circle cx="74.9" cy="95.3" r=".46"/>
<circle cx="87.6" cy="100.3" r=".46"/>
<circle cx="105.4" cy="100.3" r=".46"/>
<circle cx="87.6" cy="110.5" r=".46"/>
<circle cx="105.4" cy="110.5" r=".46"/>
<circle cx="87.6" cy="82.6" r=".46"/>
<circle cx="74.9" cy="85.1" r=".46"/>
<circle cx="74.9" cy="82.6" r=".46"/>
<circle cx="123.2" cy="110.5" r=".46"/>
<circle cx="123.2" cy="100.3" r=".46"/>
<circle cx="123.2" cy="97.8" r=".46"/>
<circle cx="123.2" cy="113" r=".46"/>
</g>
<g font-size="2.8" fill="#840000">
<text x="178" y="190.8">Title:</text>
<text x="187.5" y="190.8">MAKEYMAKEY SHIELD</text>
</g>
<g font-size="2.1" fill="#840000">
<text x="178" y="177.9">Drawn</text>
<text x="178" y="174.9">License:</text>
<text x="185.9" y="177.9">by:</text>
<text x="188.3" y="174.9">XXXXXXX</text>
<text x="190.4" y="177.9">Eng.</text>
<text x="203.8" y="177.9">A.</text>
<text x="178" y="183.9">Sheet:</text>
<text x="178" y="181.1">FRANZININHO</text>
<text x="194.4" y="181.1">WIFI</text>
<text x="178" y="186.6">File:</text>
<text x="184" y="186.6">FRANZININHO-WIFI-MAKEYMAKEY.kicad_sch</text>
<text x="178" y="196.8">KiCad</text>
<text x="178" y="194">Size:</text>
<text x="184.6" y="194">A4</text>
<text x="185.7" y="196.8">E.D.A.</text>
<text x="194.4" y="196.8">kicad</text>
<text x="200" y="194">Date:</text>
<text x="201.5" y="196.8">7.0.5</text>
<text x="206.9" y="194">2023-07-09</text>
<text x="263" y="194.2">Rev:</text>
<text x="263" y="196.8">Id:</text>
<text x="267" y="196.8">1/1</text>
<text x="269.2" y="194.2">00</text>
</g>
<g font-size="1.8" fill="#840000">
<text x="35" y="11.8">1</text>
<text x="85" y="11.8">2</text>
<text x="135" y="11.8">3</text>
<text x="185" y="11.8">4</text>
<text x="235" y="11.8">5</text>
<text x="285" y="11.8">6</text>
<text x="133.7" y="22.5">GPIO0</text>
<text x="167.8" y="22.5">GPIO46</text>
<text x="56.7" y="28.7" transform="rotate(-90 56.7 28.7)">22M</text>
<text x="59.2" y="28.7" transform="rotate(-90 59.2 28.7)">22M</text>
<text x="61.8" y="28.7" transform="rotate(-90 61.8 28.7)">22M</text>
<text x="64.3" y="28.7" transform="rotate(-90 64.3 28.7)">22M</text>
<text x="66.9" y="28.7" transform="rotate(-90 66.9 28.7)">22M</text>
<text x="69.4" y="28.7" transform="rotate(-90 69.4 28.7)">22M</text>
<text x="71.9" y="28.7" transform="rotate(-90 71.9 28.7)">22M</text>
<text x="74.5" y="28.7" transform="rotate(-90 74.5 28.7)">22M</text>
<text x="132" y="25">TOUCH1</text>
<text x="132" y="27.6">TOUCH2</text>
<text x="167.8" y="25">GPIO45</text>
<text x="167.8" y="27.6">SERIAL RX</text>
<text x="10.4" y="35.8">A</text>
<text x="24.6" y="32.7">SW2</text>
<text x="39.8" y="32.7">SW1</text>
<text x="107.2" y="35.2">LDR</text>
<text x="132" y="35.2">TOUCH5</text>
<text x="132" y="32.7">TOUCH4</text>
<text x="132" y="30.1">TOUCH3</text>
<text x="166.8" y="30.1">SERIAL TX</text>
<text x="166.8" y="32.7">RGB LED B</text>
<text x="166.8" y="35.2">RGB LED G</text>
<text x="285.4" y="35.8">A</text>
<text x="77.9" y="40.3">TOUCH1</text>
<text x="132" y="37.7">TOUCH6</text>
<text x="132" y="40.3">TOUCH7</text>
<text x="166.8" y="37.7">RGB LED R</text>
<text x="167.8" y="40.3">GPIO39</text>
<text x="212" y="40.3">BUZZER</text>
<text x="77.9" y="45.4">TOUCH3</text>
<text x="77.9" y="47.9">TOUCH4</text>
<text x="77.9" y="42.8">TOUCH2</text>
<text x="132" y="45.4">TOUCH8</text>
<text x="132.3" y="47.9">CPLEX0</text>
<text x="135.8" y="42.8">LDR</text>
<text x="167.8" y="42.8">GPIO38</text>
<text x="194.8" y="45.4">SCL2</text>
<text x="195.7" y="47.9">SDA2</text>
<text x="77.9" y="53">TOUCH6</text>
<text x="77.9" y="50.4">TOUCH5</text>
<text x="132.3" y="53">CPLEX2</text>
<text x="132.3" y="50.4">CPLEX1</text>
<text x="167.8" y="50.4">SW2</text>
<text x="167.8" y="53">SW1</text>
<text x="77.9" y="58.1">TOUCH8</text>
<text x="77.9" y="55.5">TOUCH7</text>
<text x="132.3" y="58.1">CPLEX4</text>
<text x="132.3" y="55.5">CPLEX3</text>
<text x="166.8" y="55.5">LED33</text>
<text x="167.8" y="58.1">GPIO26</text>
<text x="173.8" y="55.5">Y</text>
<text x="209" y="55.5">RGB LED R</text>
<text x="236.1" y="56.7">R</text>
<text x="109" y="65.7">SCL1</text>
<text x="109.2" y="63.1">SDA1</text>
<text x="132.3" y="60.6">CPLEX5</text>
<text x="166.8" y="60.6">LED21</text>
<text x="166.8" y="63.1">BUZZER</text>
<text x="173.8" y="60.6">B</text>
<text x="209" y="60.6">RGB LED G</text>
<text x="209" y="65.7">RGB LED B</text>
<text x="236.1" y="61.8">G</text>
<text x="236.1" y="66.9">B</text>
<text x="19.2" y="83.5">CPLEX0</text>
<text x="273.2" y="83.5">DISP0</text>
<text x="10.3" y="85.8">B</text>
<text x="285.3" y="85.8">B</text>
<text x="19.2" y="98.7">CPLEX1</text>
<text x="273.2" y="98.7">DISP1</text>
<text x="19.2" y="113.9">CPLEX2</text>
<text x="273.2" y="113.9">DISP2</text>
<text x="19.2" y="129.2">CPLEX3</text>
<text x="273.2" y="129.2">DISP3</text>
<text x="10.3" y="135.8">C</text>
<text x="285.3" y="135.8">C</text>
<text x="19.2" y="144.4">CPLEX4</text>
<text x="273.2" y="144.4">DISP4</text>
<text x="19.2" y="159.7">CPLEX5</text>
<text x="273.2" y="159.7">DISP5</text>
<text x="122.3" y="177.4">SERIAL TX</text>
<text x="122.9" y="180">SERIAL RX</text>
<text x="151.6" y="177.4">GPIO39</text>
<text x="151.6" y="180">GPIO38</text>
<text x="10.3" y="185.8">D</text>
<text x="26.7" y="185.1">SDA1</text>
<text x="26.7" y="182.5">SCL1</text>
<text x="50.8" y="185.1">SDA1</text>
<text x="50.9" y="182.5">SCL1</text>
<text x="74.9" y="185.1">SDA2</text>
<text x="75" y="182.5">SCL2</text>
<text x="99.1" y="185.1">SDA2</text>
<text x="99.1" y="182.5">SCL2</text>
<text x="124.9" y="185.1">GPIO46</text>
<text x="124.9" y="182.5">GPIO45</text>
<text x="151.6" y="182.5">GPIO26</text>
<text x="152.8" y="185.1">GPIO0</text>
<text x="285.3" y="185.8">D</text>
<text x="35" y="199.8">1</text>
<text x="85" y="199.8">2</text>
<text x="135" y="199.8">3</text>
<text x="185" y="199.8">4</text>
<text x="235" y="199.8">5</text>
<text x="285" y="199.8">6</text>
</g>
<g font-size="1.8" fill="#006464">
<text x="18.7" y="17.3">+3.3V</text>
<text x="33.9" y="17.3">+3.3V</text>
<text x="87.3" y="17.3">+3.3V</text>
<text x="101.2" y="17.3">+3.3V</text>
<text x="229.1" y="17.3">+5V</text>
<text x="76.4" y="22.4">JP1</text>
<text x="146.6" y="22.4">0</text>
<text x="152.3" y="18.6">U1</text>
<text x="158.2" y="22.4">46</text>
<text x="19.9" y="28.6" transform="rotate(-90 19.9 28.6)">R11</text>
<text x="25" y="28.6" transform="rotate(-90 25 28.6)">10K</text>
<text x="35.1" y="28.6" transform="rotate(-90 35.1 28.6)">R10</text>
<text x="40.2" y="28.6" transform="rotate(-90 40.2 28.6)">10K</text>
<text x="75.9" y="27.5">TOUCH PULL</text>
<text x="89" y="27.5">UPS</text>
<text x="106.7" y="27.5">LDR1</text>
<text x="146.6" y="25">1</text>
<text x="146.6" y="27.5">2</text>
<text x="158.2" y="27.5">44</text>
<text x="158.2" y="25">45</text>
<text x="225.6" y="29.2" transform="rotate(-90 225.6 29.2)">R8</text>
<text x="230.7" y="29.8" transform="rotate(-90 230.7 29.8)">10K</text>
<text x="242.6" y="27.5">LS1</text>
<text x="270.5" y="27.5">H1</text>
<text x="106.7" y="30">VT93xx</text>
<text x="146.6" y="30">3</text>
<text x="146.6" y="32.6">4</text>
<text x="146.6" y="35.1">5</text>
<text x="158.2" y="35.1">41</text>
<text x="158.2" y="32.6">42</text>
<text x="158.2" y="30">43</text>
<text x="181.2" y="30">+3.3V</text>
<text x="242.6" y="30">Speaker_Crystal</text>
<text x="270.5" y="32.6">H2</text>
<text x="270.5" y="35.1">MountingHole</text>
<text x="270.5" y="30">MountingHole</text>
<text x="45.8" y="38.9">J1</text>
<text x="45.8" y="41.5">J2</text>
<text x="56.7" y="36.2" transform="rotate(-90 56.7 36.2)">R16</text>
<text x="59.2" y="36.2" transform="rotate(-90 59.2 36.2)">R17</text>
<text x="61.8" y="36.2" transform="rotate(-90 61.8 36.2)">R18</text>
<text x="64.3" y="36.2" transform="rotate(-90 64.3 36.2)">R19</text>
<text x="66.9" y="36.2" transform="rotate(-90 66.9 36.2)">R20</text>
<text x="69.4" y="36.2" transform="rotate(-90 69.4 36.2)">R21</text>
<text x="71.9" y="36.2" transform="rotate(-90 71.9 36.2)">R22</text>
<text x="74.5" y="36.2" transform="rotate(-90 74.5 36.2)">R23</text>
<text x="102.4" y="40.7" transform="rotate(-90 102.4 40.7)">R9</text>
<text x="107.5" y="41.3" transform="rotate(-90 107.5 41.3)">10K</text>
<text x="146.6" y="37.7">6</text>
<text x="146.6" y="40.2">7</text>
<text x="158.2" y="40.2">39</text>
<text x="158.2" y="37.7">40</text>
<text x="182.4" y="40.7" transform="rotate(-90 182.4 40.7)">R1</text>
<text x="187.5" y="41.3" transform="rotate(-90 187.5 41.3)">10K</text>
<text x="190.1" y="41.3" transform="rotate(-90 190.1 41.3)">R14</text>
<text x="195.1" y="41.3" transform="rotate(-90 195.1 41.3)">10K</text>
<text x="235" y="38.9">Q1</text>
<text x="235" y="41.5">2N7002</text>
<text x="270.5" y="37.7">H3</text>
<text x="270.5" y="40.2">MountingHole</text>
<text x="16.1" y="43.9" transform="rotate(-90 16.1 43.9)">SW2</text>
<text x="23.7" y="44.8" transform="rotate(-90 23.7 44.8)">SW_MEC_5E</text>
<text x="31.3" y="43.9" transform="rotate(-90 31.3 43.9)">SW1</text>
<text x="38.9" y="44.8" transform="rotate(-90 38.9 44.8)">SW_MEC_5E</text>
<text x="45.8" y="44">J3</text>
<text x="45.8" y="46.5">J4</text>
<text x="115.2" y="47.8">+3.3V</text>
<text x="146.6" y="45.3">11</text>
<text x="146.6" y="47.8">12</text>
<text x="146.6" y="42.7">10</text>
<text x="158.2" y="47.8">36</text>
<text x="158.2" y="45.3">37</text>
<text x="158.2" y="42.7">38</text>
<text x="270.5" y="42.7">H4</text>
<text x="270.5" y="45.3">MountingHole</text>
<text x="45.8" y="49.1">J5</text>
<text x="45.8" y="51.6">J6</text>
<text x="146.6" y="50.4">13</text>
<text x="146.6" y="52.9">14</text>
<text x="158.2" y="52.9">34</text>
<text x="158.2" y="50.4">35</text>
<text x="243.2" y="52.9">D31</text>
<text x="45.8" y="56.7">J8</text>
<text x="45.8" y="54.2">J7</text>
<text x="116.4" y="59.1" transform="rotate(-90 116.4 59.1)">R12</text>
<text x="121.5" y="59.1" transform="rotate(-90 121.5 59.1)">10K</text>
<text x="124" y="59.1" transform="rotate(-90 124 59.1)">R13</text>
<text x="129.1" y="59.1" transform="rotate(-90 129.1 59.1)">10K</text>
<text x="146.6" y="55.4">15</text>
<text x="146.6" y="58">16</text>
<text x="158.2" y="58">26</text>
<text x="158.2" y="55.4">33</text>
<text x="178.3" y="58">+5V</text>
<text x="226.7" y="59.2">R24</text>
<text x="226.7" y="54.2">R15</text>
<text x="227.4" y="56.7">470R</text>
<text x="242.8" y="55.4">LED_BGKR</text>
<text x="270.5" y="59.2">FID2</text>
<text x="270.5" y="54.2">FID1</text>
<text x="270.5" y="56.7">Fiducial</text>
<text x="45.2" y="64.3">J10</text>
<text x="45.8" y="61.8">J9</text>
<text x="101.2" y="60.5">+3.3V</text>
<text x="146.6" y="60.5">17</text>
<text x="146.6" y="63.1">8</text>
<text x="146.6" y="65.6">9</text>
<text x="158.2" y="63.1">18</text>
<text x="158.2" y="60.5">21</text>
<text x="158.4" y="65.6">5V</text>
<text x="226.7" y="64.3">R25</text>
<text x="227.4" y="61.8">470R</text>
<text x="270.5" y="61.8">Fiducial</text>
<text x="270.5" y="64.3">FID3</text>
<text x="146.6" y="68.1">3V3</text>
<text x="146.6" y="70.7">GND</text>
<text x="156.8" y="70.7">GND</text>
<text x="156.8" y="68.1">GND</text>
<text x="227.4" y="66.9">470R</text>
<text x="270.5" y="66.9">Fiducial</text>
<text x="141.1" y="73.2">FRANZININHO_WIFI_PINOUT</text>
<text x="31.7" y="80.8">R2</text>
<text x="30.5" y="85.9">470R</text>
<text x="33.2" y="89.7">LED</text>
<text x="45.7" y="89.7">D2</text>
<text x="51" y="89.7">LED</text>
<text x="63.5" y="89.7">D4</text>
<text x="68.8" y="89.7">LED</text>
<text x="81.3" y="89.7">D6</text>
<text x="34.2" y="92.3">D1</text>
<text x="45.7" y="92.3">LED</text>
<text x="52" y="92.3">D3</text>
<text x="63.5" y="92.3">LED</text>
<text x="69.8" y="92.3">D5</text>
<text x="81.3" y="92.3">LED</text>
<text x="30.5" y="101.2">470R</text>
<text x="31.7" y="96.1">R3</text>
<text x="81.5" y="105">LED</text>
<text x="82.5" y="107.5">D7</text>
<text x="94" y="105">D8</text>
<text x="94" y="107.5">LED</text>
<text x="99.3" y="105">LED</text>
<text x="100.3" y="107.5">D9</text>
<text x="111.8" y="105">D10</text>
<text x="111.8" y="107.5">LED</text>
<text x="116.8" y="107.5">D11</text>
<text x="117.1" y="105">LED</text>
<text x="129.5" y="105">D12</text>
<text x="129.5" y="107.5">LED</text>
<text x="31.7" y="111.3">R4</text>
<text x="30.5" y="116.4">470R</text>
<text x="129.5" y="122.7">D13</text>
<text x="129.8" y="120.2">LED</text>
<text x="142.2" y="120.2">D14</text>
<text x="142.2" y="122.7">LED</text>
<text x="147.3" y="122.7">D15</text>
<text x="147.5" y="120.2">LED</text>
<text x="160" y="120.2">D16</text>
<text x="160" y="122.7">LED</text>
<text x="165.1" y="122.7">D17</text>
<text x="165.3" y="120.2">LED</text>
<text x="177.8" y="120.2">D18</text>
<text x="177.8" y="122.7">LED</text>
<text x="30.5" y="131.6">470R</text>
<text x="31.7" y="126.6">R5</text>
<text x="177.8" y="138">D19</text>
<text x="178" y="135.4">LED</text>
<text x="190.5" y="135.4">D20</text>
<text x="190.5" y="138">LED</text>
<text x="195.6" y="138">D21</text>
<text x="195.8" y="135.4">LED</text>
<text x="208.3" y="135.4">D22</text>
<text x="208.3" y="138">LED</text>
<text x="213.3" y="138">D23</text>
<text x="213.6" y="135.4">LED</text>
<text x="226.1" y="135.4">D24</text>
<text x="226.1" y="138">LED</text>
<text x="31.7" y="141.8">R6</text>
<text x="30.5" y="146.9">470R</text>
<text x="226" y="153.2">D25</text>
<text x="226.3" y="150.7">LED</text>
<text x="238.8" y="150.7">D26</text>
<text x="238.8" y="153.2">LED</text>
<text x="243.8" y="153.2">D27</text>
<text x="244.1" y="150.7">LED</text>
<text x="256.5" y="150.7">D28</text>
<text x="256.5" y="153.2">LED</text>
<text x="261.6" y="153.2">D29</text>
<text x="261.8" y="150.7">LED</text>
<text x="274.3" y="150.7">D30</text>
<text x="274.3" y="153.2">LED</text>
<text x="31.7" y="157">R7</text>
<text x="30.5" y="162.1">470R</text>
<text x="20" y="171">+3.3V</text>
<text x="44.1" y="171">+3.3V</text>
<text x="68.2" y="171">+3.3V</text>
<text x="92.3" y="171">+3.3V</text>
<text x="116.5" y="171">+3.3V</text>
<text x="137.2" y="173.5">J15</text>
<text x="144.4" y="171">+3.3V</text>
<text x="165.1" y="173.5">J16</text>
<text x="38.9" y="178.6">J13</text>
<text x="63" y="178.6">J14</text>
<text x="87.1" y="178.6">J11</text>
<text x="111.3" y="178.6">J12</text>
<text x="25.8" y="191.3">Conn_01x04_Male</text>
<text x="49.9" y="191.3">Conn_01x04_Male</text>
<text x="74.1" y="191.3">Conn_01x04_Male</text>
<text x="98.2" y="191.3">Conn_01x04_Male</text>
<text x="121.9" y="191.3">Conn_01x06_Female</text>
<text x="148.6" y="191.3">Conn_01x06_Female</text>
</g>
<g font-size="1.8" fill="#a90000">
<text x="144.1" y="21.3">1</text>
<text x="144.1" y="23.9">2</text>
<text x="161.3" y="23.9">39</text>
<text x="161.3" y="21.3">40</text>
<text x="78.1" y="26">1</text>
<text x="85.7" y="26">2</text>
<text x="144.1" y="26.4">3</text>
<text x="144.1" y="29">4</text>
<text x="161.3" y="29">37</text>
<text x="161.3" y="26.4">38</text>
<text x="233" y="28.6">1</text>
<text x="144.1" y="31.5">5</text>
<text x="144.1" y="34">6</text>
<text x="161.3" y="34">35</text>
<text x="161.3" y="31.5">36</text>
<text x="233" y="31.1">2</text>
<text x="18.8" y="36.2" transform="rotate(-90 18.8 36.2)">2</text>
<text x="21.3" y="36.2" transform="rotate(-90 21.3 36.2)">2</text>
<text x="34" y="36.2" transform="rotate(-90 34 36.2)">2</text>
<text x="36.6" y="36.2" transform="rotate(-90 36.6 36.2)">2</text>
<text x="52" y="39.1">1</text>
<text x="52" y="41.7">1</text>
<text x="144.1" y="36.6">7</text>
<text x="144.1" y="39.1">8</text>
<text x="144.1" y="41.7">9</text>
<text x="161.3" y="41.7">32</text>
<text x="161.3" y="39.1">33</text>
<text x="161.3" y="36.6">34</text>
<text x="224.1" y="39.1">1</text>
<text x="230.9" y="36.2" transform="rotate(-90 230.9 36.2)">3</text>
<text x="18.8" y="43.8" transform="rotate(-90 18.8 43.8)">1</text>
<text x="21.3" y="43.8" transform="rotate(-90 21.3 43.8)">1</text>
<text x="34" y="43.8" transform="rotate(-90 34 43.8)">1</text>
<text x="36.6" y="43.8" transform="rotate(-90 36.6 43.8)">1</text>
<text x="52" y="44.2">1</text>
<text x="52" y="46.7">1</text>
<text x="143.5" y="44.2">10</text>
<text x="143.5" y="46.7">11</text>
<text x="161.3" y="46.7">30</text>
<text x="161.3" y="44.2">31</text>
<text x="230.9" y="43.8" transform="rotate(-90 230.9 43.8)">2</text>
<text x="52" y="49.3">1</text>
<text x="52" y="51.8">1</text>
<text x="143.5" y="49.3">12</text>
<text x="143.5" y="51.8">13</text>
<text x="161.3" y="51.8">28</text>
<text x="161.3" y="49.3">29</text>
<text x="52" y="56.9">1</text>
<text x="52" y="54.4">1</text>
<text x="143.5" y="54.4">14</text>
<text x="143.5" y="56.9">15</text>
<text x="143.5" y="59.4">16</text>
<text x="161.3" y="59.4">25</text>
<text x="161.3" y="56.9">26</text>
<text x="161.3" y="54.4">27</text>
<text x="234.3" y="56.5">4</text>
<text x="52" y="64.5">1</text>
<text x="52" y="62">1</text>
<text x="143.5" y="62">17</text>
<text x="143.5" y="64.5">18</text>
<text x="161.3" y="64.5">23</text>
<text x="161.3" y="62">24</text>
<text x="234.3" y="61.6">2</text>
<text x="241.9" y="61.6">3</text>
<text x="143.5" y="67.1">19</text>
<text x="143.5" y="69.6">20</text>
<text x="161.3" y="69.6">21</text>
<text x="161.3" y="67.1">22</text>
<text x="234.3" y="66.7">1</text>
<text x="137.1" y="178.8">5</text>
<text x="137.1" y="176.3">6</text>
<text x="163.8" y="178.8">5</text>
<text x="163.8" y="176.3">6</text>
<text x="38.1" y="181.4">1</text>
<text x="38.1" y="183.9">2</text>
<text x="62.2" y="181.4">1</text>
<text x="62.2" y="183.9">2</text>
<text x="86.3" y="181.4">1</text>
<text x="86.3" y="183.9">2</text>
<text x="110.5" y="181.4">1</text>
<text x="110.5" y="183.9">2</text>
<text x="137.1" y="183.9">3</text>
<text x="137.1" y="181.4">4</text>
<text x="163.8" y="183.9">3</text>
<text x="163.8" y="181.4">4</text>
<text x="38.1" y="186.4">3</text>
<text x="38.1" y="189">4</text>
<text x="62.2" y="186.4">3</text>
<text x="62.2" y="189">4</text>
<text x="86.3" y="186.4">3</text>
<text x="86.3" y="189">4</text>
<text x="110.5" y="186.4">3</text>
<text x="110.5" y="189">4</text>
<text x="137.1" y="189">1</text>
<text x="137.1" y="186.4">2</text>
<text x="163.8" y="189">1</text>
<text x="163.8" y="186.4">2</text>
</g>
<text font-size="1.8" fill="#0000c2" x="234.9" y="19.3">USAR FOOTPRINT COM</text>
</svg>
